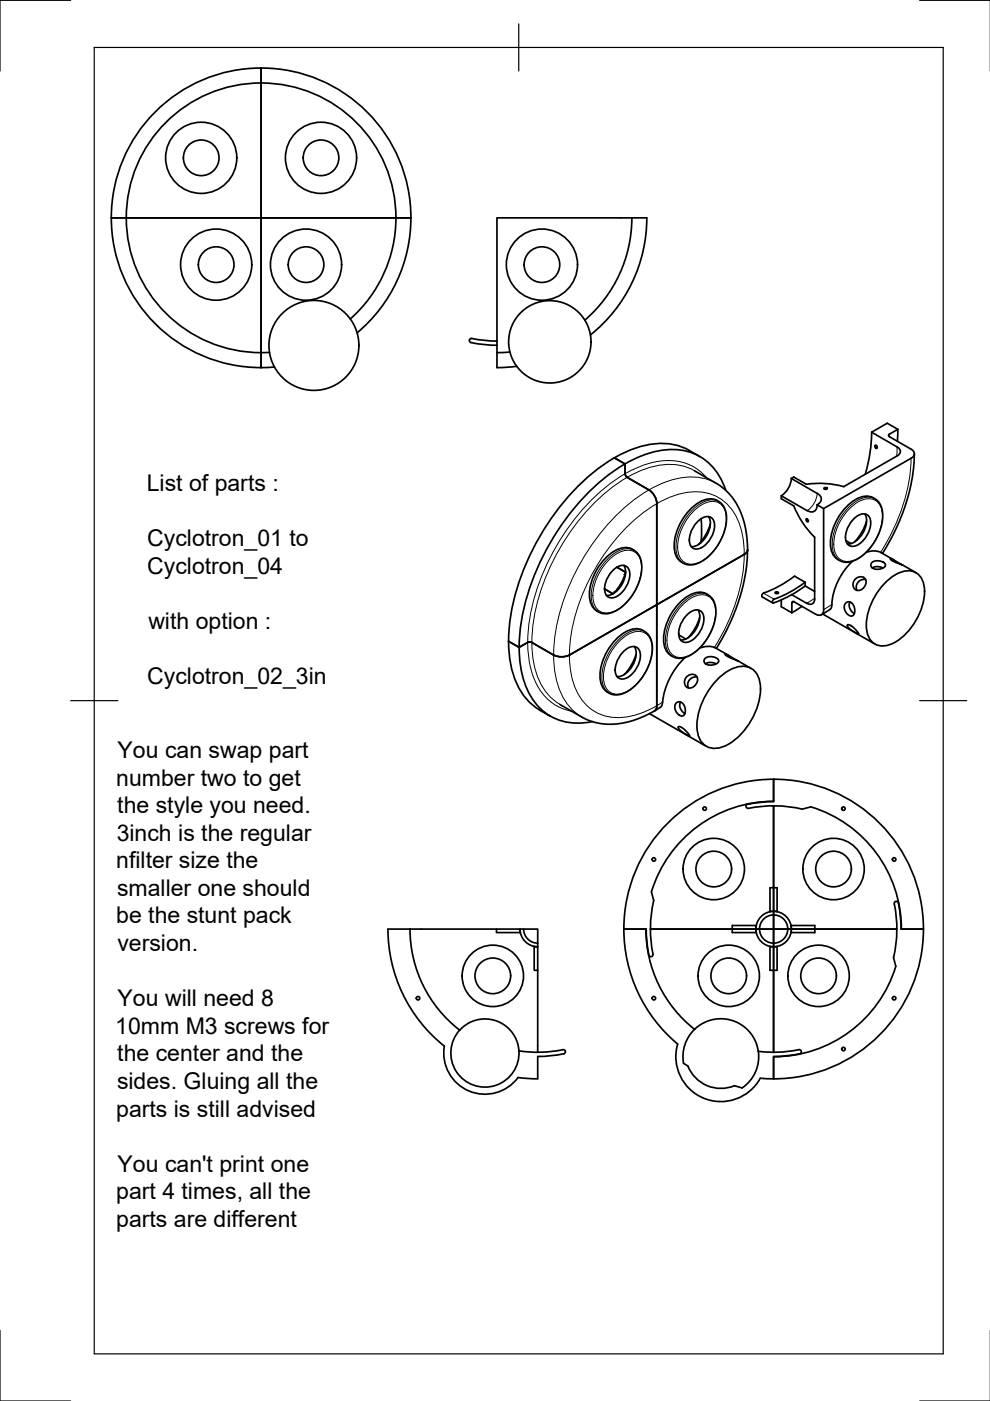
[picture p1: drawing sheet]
<svg xmlns="http://www.w3.org/2000/svg" width="210mm" height="297mm" viewBox="0 0 210 297" stroke-linecap="round" stroke-linejoin="round" font-family="sans-serif">
<!-- layer: Visible -->
<g fill="none" stroke="#000" stroke-width=".36">
<path d="M55.4 14.4v63.5M55.4 14.4v31.8M55.4 14.4a31.8 31.8 0 0 0-31.8 31.8M55.4 14.4a31.8 31.8 0 0 1 29.8 21 31.8 31.8 0 0 1-9.5 35.2M23.6 46.2h31.8M23.6 46.2h63.5h-31.7M23.6 46.2a31.8 31.8 0 0 0 31.8 31.7M55.4 46.2v31.7M133.9 46.2h-28.5v28.6M133.9 46.2h3.2a31.6 31.6 0 0 1-11.9 24.8M134 46.2a28.6 28.6 0 0 1-10 21.7M58.2 77.8l-2.8 .1"/>
<path d="M74.3 67.6a28.6 28.6 0 0 0-4.1-45.9 28.6 28.6 0 0 0-42.6 17.7 28.6 28.6 0 0 0 29.5 35.3M105.4 74.8v3.1l4.2-.2M105.4 72.3l-3.1-.2-2.2-.3a.45 .45 0 0 0-.6 .3 .45 .45 0 0 0 .4 .5l2.7 .5 2.8 .1M108.1 74.6l-2.7 .2M130.3 97.1l2.2 1.3v2l.2 .6 4.9 2.9a3.7 3.7 0 0 1 1.7 2.9M130.3 97.1a47.9 47.9 0 0 0-18.5 21.9 42.8 42.8 0 0 0-4 16.9M147.2 99.8l5.3 3 1.6 1.4a17.3 17.3 0 0 1 4.4 13l-.4 4.5-.6 2.7-1 3.3-1.8 4.7-2.8 5.1M148.4 96.8a13.9 13.9 0 0 0-14-1.7l-4.1 2M184.8 91.6l5.4 3.1M184.8 91.6a32.8 32.8 0 0 1-1.3 8.9M185.5 94.5l.3-.1 .1 .2v.5l-.3-.2zM188.6 92l-.2 .2 .2 .4 4.6 2.6a1.02 1.02 0 0 1 .7 1 1.02 1.02 0 0 1-.7 1l-18.6 10.6v21.5"/>
<path d="M190.2 94.7a1.02 1.02 0 0 1 .7 1 1.02 1.02 0 0 1-.7 1l-11.3 6.5M190.4 91l-1.8 1.1M190.4 91l-2.3-1.3-3.3 1.9M190.4 91l-.1 2.5M193.9 96.2l-.4 4.9-.7 3.3-.9 3.1-2 4.7-2.8 5.1M132.3 119.9a4.5 4.5 0 0 1-1.3 5.1 3.3 3.3 0 0 1-2.4 1.2M139.3 106.8v42.8a1.18 1.18 0 0 1-.5 1.1M144.5 119.2l.9 .4 .9 .2 .9-.1 1.1-.4 1.9-1.3 2-2.4 1.3-2.8 .5-2.1-.1-2.2-.4-1-.6-.8a3.7 3.7 0 0 0-4.6-.2 11.5 11.5 0 0 0-5.3 10.1 3.3 3.3 0 0 0 1.5 2.6M147.8 110.7a2.4 2.4 0 0 1 3.1-.9 3.5 3.5 0 0 1-.2 4.3 4.3 4.3 0 0 1-3 2.3 1.84 1.84 0 0 1-1.5-2.6 6.2 6.2 0 0 1 1.6-3.1zM148.6 110l.2 2-.1 2.8M150.2 109.5a4.5 4.5 0 0 1-1.2 5.2 3.3 3.3 0 0 1-2.4 1.2M150.6 111.1l-.8 2-1.7 2.4"/>
<path d="M153.9 103.9a11.8 11.8 0 0 0-14.8-8.2 32.8 32.8 0 0 0-16.4 11 50.8 50.8 0 0 0-12.6 28.5 20.8 20.8 0 0 0 2.9 13.2 11.6 11.6 0 0 0 12.6 4.6M157.8 117.5l-37 21.4a3.7 3.7 0 0 1-3.4 0M158.5 116.6a1.18 1.18 0 0 1-.7 .9M165.7 105.1v.6l2.6 1.6a19.3 19.3 0 0 0 4.4 6.6v13a1.02 1.02 0 0 1-.4 1.1 1.02 1.02 0 0 1-1.2-.1l-3.2-1.8M165.7 105.1l5.4 3.2M167.8 101.4l.5-.3 2.7 1.6a19.2 19.2 0 0 1 7.9 .5M167.8 101.4l5.4 3.2M167.8 101.4a4.7 4.7 0 0 1-2.1 3.7M170.9 110l.4 .1 .1 .5-.4-.1zM173.2 107l1.4 .8M173.3 104.6a1.29 1.29 0 0 1 .8 1.2 1.29 1.29 0 0 1-.8 1.2 1.29 1.29 0 0 1-.7 1.4 1.29 1.29 0 0 1-1.5-.1M174.7 103.5l.4-.1 .3 .2-.5 .2z"/>
<path d="M179.3 114.6l1.1 .6M179.8 107.1a5.5 5.5 0 0 1 4.7-1.8l1.2 .6 .6 .5 .7 1.6 .2 .9-.1 1.7-.8 2.6-1.6 2.7-1.9 2-1.2 .7-1 .4-1 .2-1.1-.1a3.7 3.7 0 0 1-2.4-3.9 11.9 11.9 0 0 1 3.7-8.1zM180.8 119a15.2 15.2 0 0 0-4.5 9.9l-.3 .3-1.9 1.2M180.9 110.1a2.4 2.4 0 0 1 3.1-.8 3.5 3.5 0 0 1-.2 4.2 4.3 4.3 0 0 1-3 2.3 1.84 1.84 0 0 1-1.5-2.5 6.2 6.2 0 0 1 1.6-3.2zM183.3 109a4.5 4.5 0 0 1-1.2 5.1 3.3 3.3 0 0 1-2.4 1.2M183.7 110.5l-.8 2-1.7 2.4M184.8 119.3l.8-.4 1 .1 .9 .3 .2 .6-.2 .4-.5 .2-1.4 .2-.9-.5-.1-.5zM186.7 117.1l2.9 1.7M186.7 117.1l-1.4-.3-1.7 .3M191.3 119.8l-2-1.2-.6-.1 .5 .4 2.3 1 2.7 1.5M107.8 136l2.3 1.3 1.8-1.1M107.8 135.9a18.3 18.3 0 0 0 4 12.5l1.7 1.5 .9 .6"/>
<path d="M111.9 136.2h.9M112.8 136.2l4.6 2.7M126.5 129.5a4.3 4.3 0 0 1-1.5-4.4 11.5 11.5 0 0 1 6.1-8.7 3.6 3.6 0 0 1 4 .9l.8 1.5 .1 2.2-.7 2.8-1.3 2.6-1.9 2.1-2.1 1.3-.8 .2-1.1 .1-.7-.1-.9-.5M128.2 124.9l1.8 1M129.8 121.1a2.4 2.4 0 0 1 3.1-.9 3.5 3.5 0 0 1-.1 4.2 4.3 4.3 0 0 1-3.1 2.4 1.84 1.84 0 0 1-1.5-2.6 6.2 6.2 0 0 1 1.6-3.1zM130.4 125.5l-.2 .2M130.8 120.3l1.8 1M132.1 138.3a2.4 2.4 0 0 1 3.1-.9 3.5 3.5 0 0 1-.2 4.2 4.3 4.3 0 0 1-3.1 2.4 1.84 1.84 0 0 1-1.4-2.6 6.2 6.2 0 0 1 1.6-3.1zM132.6 121.5l-.1 .4M132.6 121.4l-.8 2-1.7 2.4M134.5 137.1a4.5 4.5 0 0 1-1.2 5.2 3.3 3.3 0 0 1-2.5 1.2M134.9 138.7l-.8 2-1.7 2.3"/>
<path d="M136.3 133.6a4.3 4.3 0 0 0-4.6 1 11.5 11.5 0 0 0-4.4 9.6 3.6 3.6 0 0 0 2.7 3.1h1l1-.2 1.1-.5 1-.7 1.8-1.9 1.5-2.5 .7-2.3 .2-2.4-.2-1-.5-1-.6-.7-.7-.4M143.9 134.6l1.5 .9M145.3 139.4a16.3 16.3 0 0 0-5 10.2 17.6 17.6 0 0 1-14.1 3.6l-2.7-1.1-4.8-2.7M145.5 130.5a2.4 2.4 0 0 1 3.2-.9 3.5 3.5 0 0 1-.2 4.3 4.3 4.3 0 0 1-3.1 2.3 1.84 1.84 0 0 1-1.5-2.6 6.2 6.2 0 0 1 1.6-3.1zM148 129.3a4.5 4.5 0 0 1-1.2 5.2 3.3 3.3 0 0 1-2.5 1.2M148.4 137.4a4.1 4.1 0 0 1 3.4 0l2.8 1.7M148.4 130.9l-.9 2-1.6 2.3M149.5 139.6l.7-.3h1.1l.8 .4 .3 .5-.7 .6-1.5 .2-.8-.5-.1-.5zM149.8 125.9l.7 .5 .7 .7 .4 1.2 .2 1v1.2l-.4 1.6-1.2 3-1 1.3-1 1.2-.9 .7-1.3 .8-.9 .4-1.1 .1-.7-.1-1.1-.5M149.8 125.9a4.3 4.3 0 0 0-4.6 .9 11.5 11.5 0 0 0-4.4 9.6 3.3 3.3 0 0 0 1.5 2.6M161.6 126.5l2.2 1.3M164.3 125.6l.4-.1 .4 .2-.4 .2z"/>
<path d="M165.7 127.2v1.4l2.2 1.3v-2.1M167.9 127.8l.2-.3 .2 .1 4.7 2.6a1.02 1.02 0 0 0 1.2 .1 1.02 1.02 0 0 0 .4-1M167.9 126.1l-2.2 1.1-1.8 .6-.1-.5 .3-.3M168.5 122.2l2.2 1.3M168.5 122.1a29.9 29.9 0 0 1-6.9 3.9l-.1 .3 .1 .2M170.1 128.6l-2.2 1.3M170.7 124.2l2 1.2M170.7 123.5v.7M170.7 123.4a23.8 23.8 0 0 1-6.6 3.6M170.7 124.2l-2.8 1.9M174.4 130.2l11.1 6.4M179.3 127.8l.8-.2 .8 .6 .3 .8v.8l-.4 .7-.4 .1-.4-.1-.8-.9-.2-.9z"/>
<path d="M179.6 132.5h.4l.8 .4 .8 .8 .5 .8-1.8-1.1-.5-.5zM180.2 127.6a1.95 1.95 0 0 0 .9 2.5M181.3 122.9l.6-.5 .5-.1 .7 .1 .3 .3 .2 .4v.5l-.6 1.1-.9 .5-.6-.1-.3-.2-.4-1zM183.5 122.9a1.63 1.63 0 0 0-1.6 .6 1.63 1.63 0 0 0-.2 1.7M185 120.4l.8-.3 1.4 .3M188.1 123.2a6.2 6.2 0 0 1 5.4-2.1 4 4 0 0 1 2.5 4.3 13.2 13.2 0 0 1-7.1 11.2 3.5 3.5 0 0 1-5.1-2.9 13.2 13.2 0 0 1 4.3-10.5zM114.4 150.6l2.3 1.3M137.7 151.3l12 6.9M143.3 149.1l.5-.3h.4l.5 .3 .3 .4 .3 1.4-.4 .8-.6 .1-.9-.8-.3-1zM143.8 154.1h.5l.7 .5 .8 .7 .4 .8-1.6-.9-.7-.7zM144.3 148.9l-.2 .4 .1 .8 .4 .7 .6 .5M145.5 143.6l.9-.6h.6l.6 .2 .2 .4 .1 .6-.5 1.1-.9 .6-.6-.1-.4-.2-.2-.3-.2-.8z"/>
<path d="M147.8 143.6a1.65 1.65 0 0 0-1.8 2.2M149.6 140.7l.9-.3 1.3 .3M151.9 144.3a8 8 0 0 1 6.3-3 3.9 3.9 0 0 1 3 3.7 14.3 14.3 0 0 1-7.7 13.2 3.8 3.8 0 0 1-5.7-3.2 14.3 14.3 0 0 1 4.1-10.7zM156.4 140.1l-2-1.2-.7-.2 .8 .6 2 .8 2.7 1.6M142.3 173.8a31.8 31.8 0 0 1 51.8 12.8 31.8 31.8 0 0 1-32.9 42 9.5 9.5 0 0 1-12 4.2 9.5 9.5 0 0 1-5.5-11.4 31.8 31.8 0 0 1-1.4-47.6zM158.5 170.5a.46 .46 0 0 0-.3 .5 .46 .46 0 0 0 .5 .4 26.1 26.1 0 0 1 11.4 .2l1.8-.5a27 27 0 0 1 19.2 25.9M164 170.8v26.2zM164 165.2v4.7M164 169.9a27.1 27.1 0 0 0-25.9 19.2l.5 1.8a27.7 27.7 0 0 0-.2 11.6 .46 .46 0 0 1-.4 .3 .46 .46 0 0 1-.4-.3M164 170l-2.7 .1-2.8 .4M86.9 197a27.1 27.1 0 0 0 10.6 21.4l.8-.8a7.2 7.2 0 0 1 11.5 3.7M86.9 197h18.4"/>
<path d="M86.9 197h-4.6a31.8 31.8 0 0 0 11.9 24.8M110.3 197.7h-5v-.7h5v.7M110.3 197h3.7v3.7a3.8 3.8 0 0 1-3.7-3.7zM111 197a2.99 2.99 0 0 0 3 3M132.3 197h4.6a27.1 27.1 0 0 0 10.4 21.2 8 8 0 0 0-2.4 7.2l.9 .6M137 197l.2 2.7 .4 2.8M160.3 197a3.8 3.8 0 0 1 3.7-3.8 3.8 3.8 0 0 1 3.8 3.8M160.3 196.2h-5v1.5h5M160.3 197a3.8 3.8 0 0 0 3.7 3.7 3.8 3.8 0 0 0 3.8-3.7M160.3 197v.7M160.3 196.2v.8M161 197h-23.1h26.1"/>
<path d="M161 197h3M161 197a3 3 0 0 1 3-3 3 3 0 0 1 3 3M161 197a3 3 0 0 0 3 3 3 3 0 0 0 3-3M163.3 193.3h1.5M163.3 193.2v-5h1.5v5M164 197h3M164 197h26.1h-23.1M164 197v26.1zM167.7 196.2l.1 .8M167.8 196.2h5v1.5h-5M167.8 197l-.1 .7M195.8 197h-4.7l-.2-2.8-.4-2.7a.45 .45 0 0 0-.5-.4 .45 .45 0 0 0-.4 .5 26.1 26.1 0 0 1-.1 11.4l.4 1.9a27.1 27.1 0 0 1-25.9 19.2"/>
<path d="M97.5 218.4a7.2 7.2 0 0 0 2.9 11.7 7.2 7.2 0 0 0 9.6-7.3M113.3 200.6l.7 .1v5h-.7v-5M114 205.7v17.4M149.3 216.8l-2 1.5M149.3 216.8a8 8 0 0 1 11.1 4.6M163.3 200.6h1.5M163.3 200.7v5h1.5v-5M94.2 221.8a8.7 8.7 0 0 0 5.2 9.5 8.7 8.7 0 0 0 10.4-2.9l4.2 .3v-4.7l2.8-.1 2.7-.5a.45 .45 0 0 0 .4-.5 .45 .45 0 0 0-.6-.4M109.8 221.3l.2 1.5M119.3 222.6a26.1 26.1 0 0 1-9.3 .2M145.8 226a7.5 7.5 0 0 0 9.9 4.2M155.7 230.2l1.6 .5"/>
<path d="M160.4 221.4l.4 1.5M160.8 222.9a8 8 0 0 1-3.4 7.8M164 224v4.7M169.4 222.6a26.1 26.1 0 0 1-8.6 .3M169.4 222.5a.45 .45 0 0 1 .5 .4 .45 .45 0 0 1-.4 .5l-2.7 .5-2.8 .1"/>
<circle cx="42.7" cy="33.5" r="7.5"/>
<circle cx="42.7" cy="33.5" r="3.8"/>
<circle cx="68.1" cy="33.5" r="7.5"/>
<circle cx="68.1" cy="33.5" r="3.8"/>
<circle cx="45.8" cy="56.1" r="7.5"/>
<circle cx="45.8" cy="56.1" r="3.8"/>
<circle cx="64.9" cy="56.1" r="7.5"/>
<circle cx="64.9" cy="56.1" r="3.8"/>
<circle cx="114.9" cy="56.1" r="7.5"/>
<circle cx="114.9" cy="56.1" r="3.8"/>
<circle cx="66.6" cy="73.2" r="9.5"/>
<circle cx="116.6" cy="72.5" r="8.7"/>
<circle cx="149.4" cy="171.4" r=".37"/>
<circle cx="178.8" cy="171.4" r=".37"/>
<circle cx="138.6" cy="182.2" r=".37"/>
<circle cx="151.3" cy="184.3" r="3.8"/>
<circle cx="151.3" cy="184.3" r="6.5"/>
<circle cx="176.7" cy="184.3" r="3.8"/>
<circle cx="176.7" cy="184.3" r="6.5"/>
<circle cx="189.6" cy="182.2" r=".37"/>
<circle cx="88.6" cy="211.6" r=".37"/>
<circle cx="104.5" cy="206.9" r="3.8"/>
<circle cx="104.5" cy="206.9" r="6.5"/>
<circle cx="138.6" cy="211.6" r=".37"/>
<circle cx="154.5" cy="206.9" r="3.8"/>
<circle cx="154.5" cy="206.9" r="6.5"/>
<circle cx="173.6" cy="206.9" r="3.8"/>
<circle cx="173.6" cy="206.9" r="6.5"/>
<circle cx="189.6" cy="211.6" r=".37"/>
<circle cx="178.8" cy="222.4" r=".37"/>
</g>
<!-- layer: Visible Narrow -->
<g fill="none" stroke="#000" stroke-width=".21">
<path d="M147.2 99.8a12.9 12.9 0 0 0-11.6 .1 38.5 38.5 0 0 0-16.9 16.4 38.7 38.7 0 0 0-5.8 22.9 12.9 12.9 0 0 0 5.8 10.1M188.6 92.1l-.1 .5M190.2 94.7l-.1 2M193.2 97.1a38.9 38.9 0 0 1-6.5 20M129.4 118.5a5.2 5.2 0 0 1 4.5-1.8 3.3 3.3 0 0 1 2.1 3.6 11 11 0 0 1-6 9.4 2.9 2.9 0 0 1-4.2-2.5 11 11 0 0 1 3.6-8.7zM134.4 116.7a4.3 4.3 0 0 0-4.5 .9 11.5 11.5 0 0 0-4.5 9.6 3.3 3.3 0 0 0 1.5 2.5M147.3 108.1a5.2 5.2 0 0 1 4.6-1.7 3.3 3.3 0 0 1 2.1 3.6 11 11 0 0 1-6 9.3 2.9 2.9 0 0 1-4.3-2.4 11 11 0 0 1 3.6-8.8zM149.8 101.3a10.9 10.9 0 0 0-11.5-3.2 30.4 30.4 0 0 0-14.8 10 46.7 46.7 0 0 0-11.6 26.2 18.8 18.8 0 0 0 3.2 12.9 10 10 0 0 0 6.2 3.6M151.9 102.5a12.9 12.9 0 0 0-11.7 0 38.5 38.5 0 0 0-16.9 16.4 38.7 38.7 0 0 0-5.7 22.9 12.9 12.9 0 0 0 5.7 10.2M152.4 106.3a4.3 4.3 0 0 0-4.6 .9 11.5 11.5 0 0 0-4.4 9.7 3.3 3.3 0 0 0 1.5 2.5M173.3 104.6a4.7 4.7 0 0 1-2.2 3.7M180.4 107.5a5.2 5.2 0 0 1 4.6-1.7 3.3 3.3 0 0 1 2.1 3.6 11 11 0 0 1-6 9.4 2.9 2.9 0 0 1-4.3-2.5 11 11 0 0 1 3.6-8.8z"/>
<path d="M185.5 105.7a4.3 4.3 0 0 0-4.5 1 11.5 11.5 0 0 0-4.5 9.6 3.3 3.3 0 0 0 1.5 2.5M131.6 135.7a5.2 5.2 0 0 1 4.6-1.7 3.3 3.3 0 0 1 2.1 3.6 11 11 0 0 1-6 9.3 2.9 2.9 0 0 1-4.3-2.5 11 11 0 0 1 3.6-8.7zM136.7 133.9a4.3 4.3 0 0 0-4.6 .9 11.5 11.5 0 0 0-4.4 9.6 3.3 3.3 0 0 0 1.5 2.6M145.1 127.9a5.2 5.2 0 0 1 4.5-1.7 3.3 3.3 0 0 1 2.1 3.6 11 11 0 0 1-6 9.3 2.9 2.9 0 0 1-4.2-2.5 11 11 0 0 1 3.6-8.7zM150.2 126.1a4.3 4.3 0 0 0-4.6 .9 11.5 11.5 0 0 0-4.5 9.6 3.3 3.3 0 0 0 1.5 2.6M151.5 137.3a38.8 38.8 0 0 0 6.3-19.8 15.2 15.2 0 0 0-3.4-10.4 10 10 0 0 0-10.2-2.4 27.8 27.8 0 0 0-13.4 9.4 40.9 40.9 0 0 0-10.1 24.8 15.2 15.2 0 0 0 3.4 10.4 10 10 0 0 0 10.2 2.4 22.3 22.3 0 0 0 6.2-2.8M161.9 125.8l2.2 1.2M168.3 127.6l-.4 .2M172.7 126.9l-1.6 1M176.4 128.1l-1.8 1.1"/>
</g>
<!-- layer: Border -->
<path d="M15 .1h-15v15M20 10.1h180v276.9h-180zM110 5.1v10M195 .1h15M15 148.6h10M195 148.6h10M0 282.1v14.9h15M195 297h15" fill="none" stroke="#000" stroke-width=".25"/>
<g font-size="4.9">
<text x="31.1" y="104.1">List of parts :</text>
<text x="31.2" y="115.8">Cyclotron_01 to</text>
<text x="31.2" y="121.7">Cyclotron_04</text>
<text x="31.5" y="133.4">with option :</text>
<text x="31.2" y="145.1">Cyclotron_02_3in</text>
<text x="24.9" y="160.7">You can swap part</text>
<text x="24.6" y="166.5">number two to get</text>
<text x="24.9" y="172.4">the style you need.</text>
<text x="24.7" y="178.2">3inch is the regular</text>
<text x="24.6" y="184.1">nfilter size the</text>
<text x="24.8" y="190">smaller one should</text>
<text x="24.6" y="195.8">be the stunt pack</text>
<text x="24.9" y="201.6">version.</text>
<text x="24.9" y="213.3">You will need 8</text>
<text x="24.4" y="219.2">10mm M3 screws for</text>
<text x="24.9" y="225">the center and the</text>
<text x="24.8" y="230.9">sides. Gluing all the</text>
<text x="24.6" y="236.8">parts is still advised</text>
<text x="24.9" y="248.4">You can't print one</text>
<text x="24.6" y="254.3">part 4 times, all the</text>
<text x="24.6" y="260.1">parts are different</text>
</g>
</svg>
